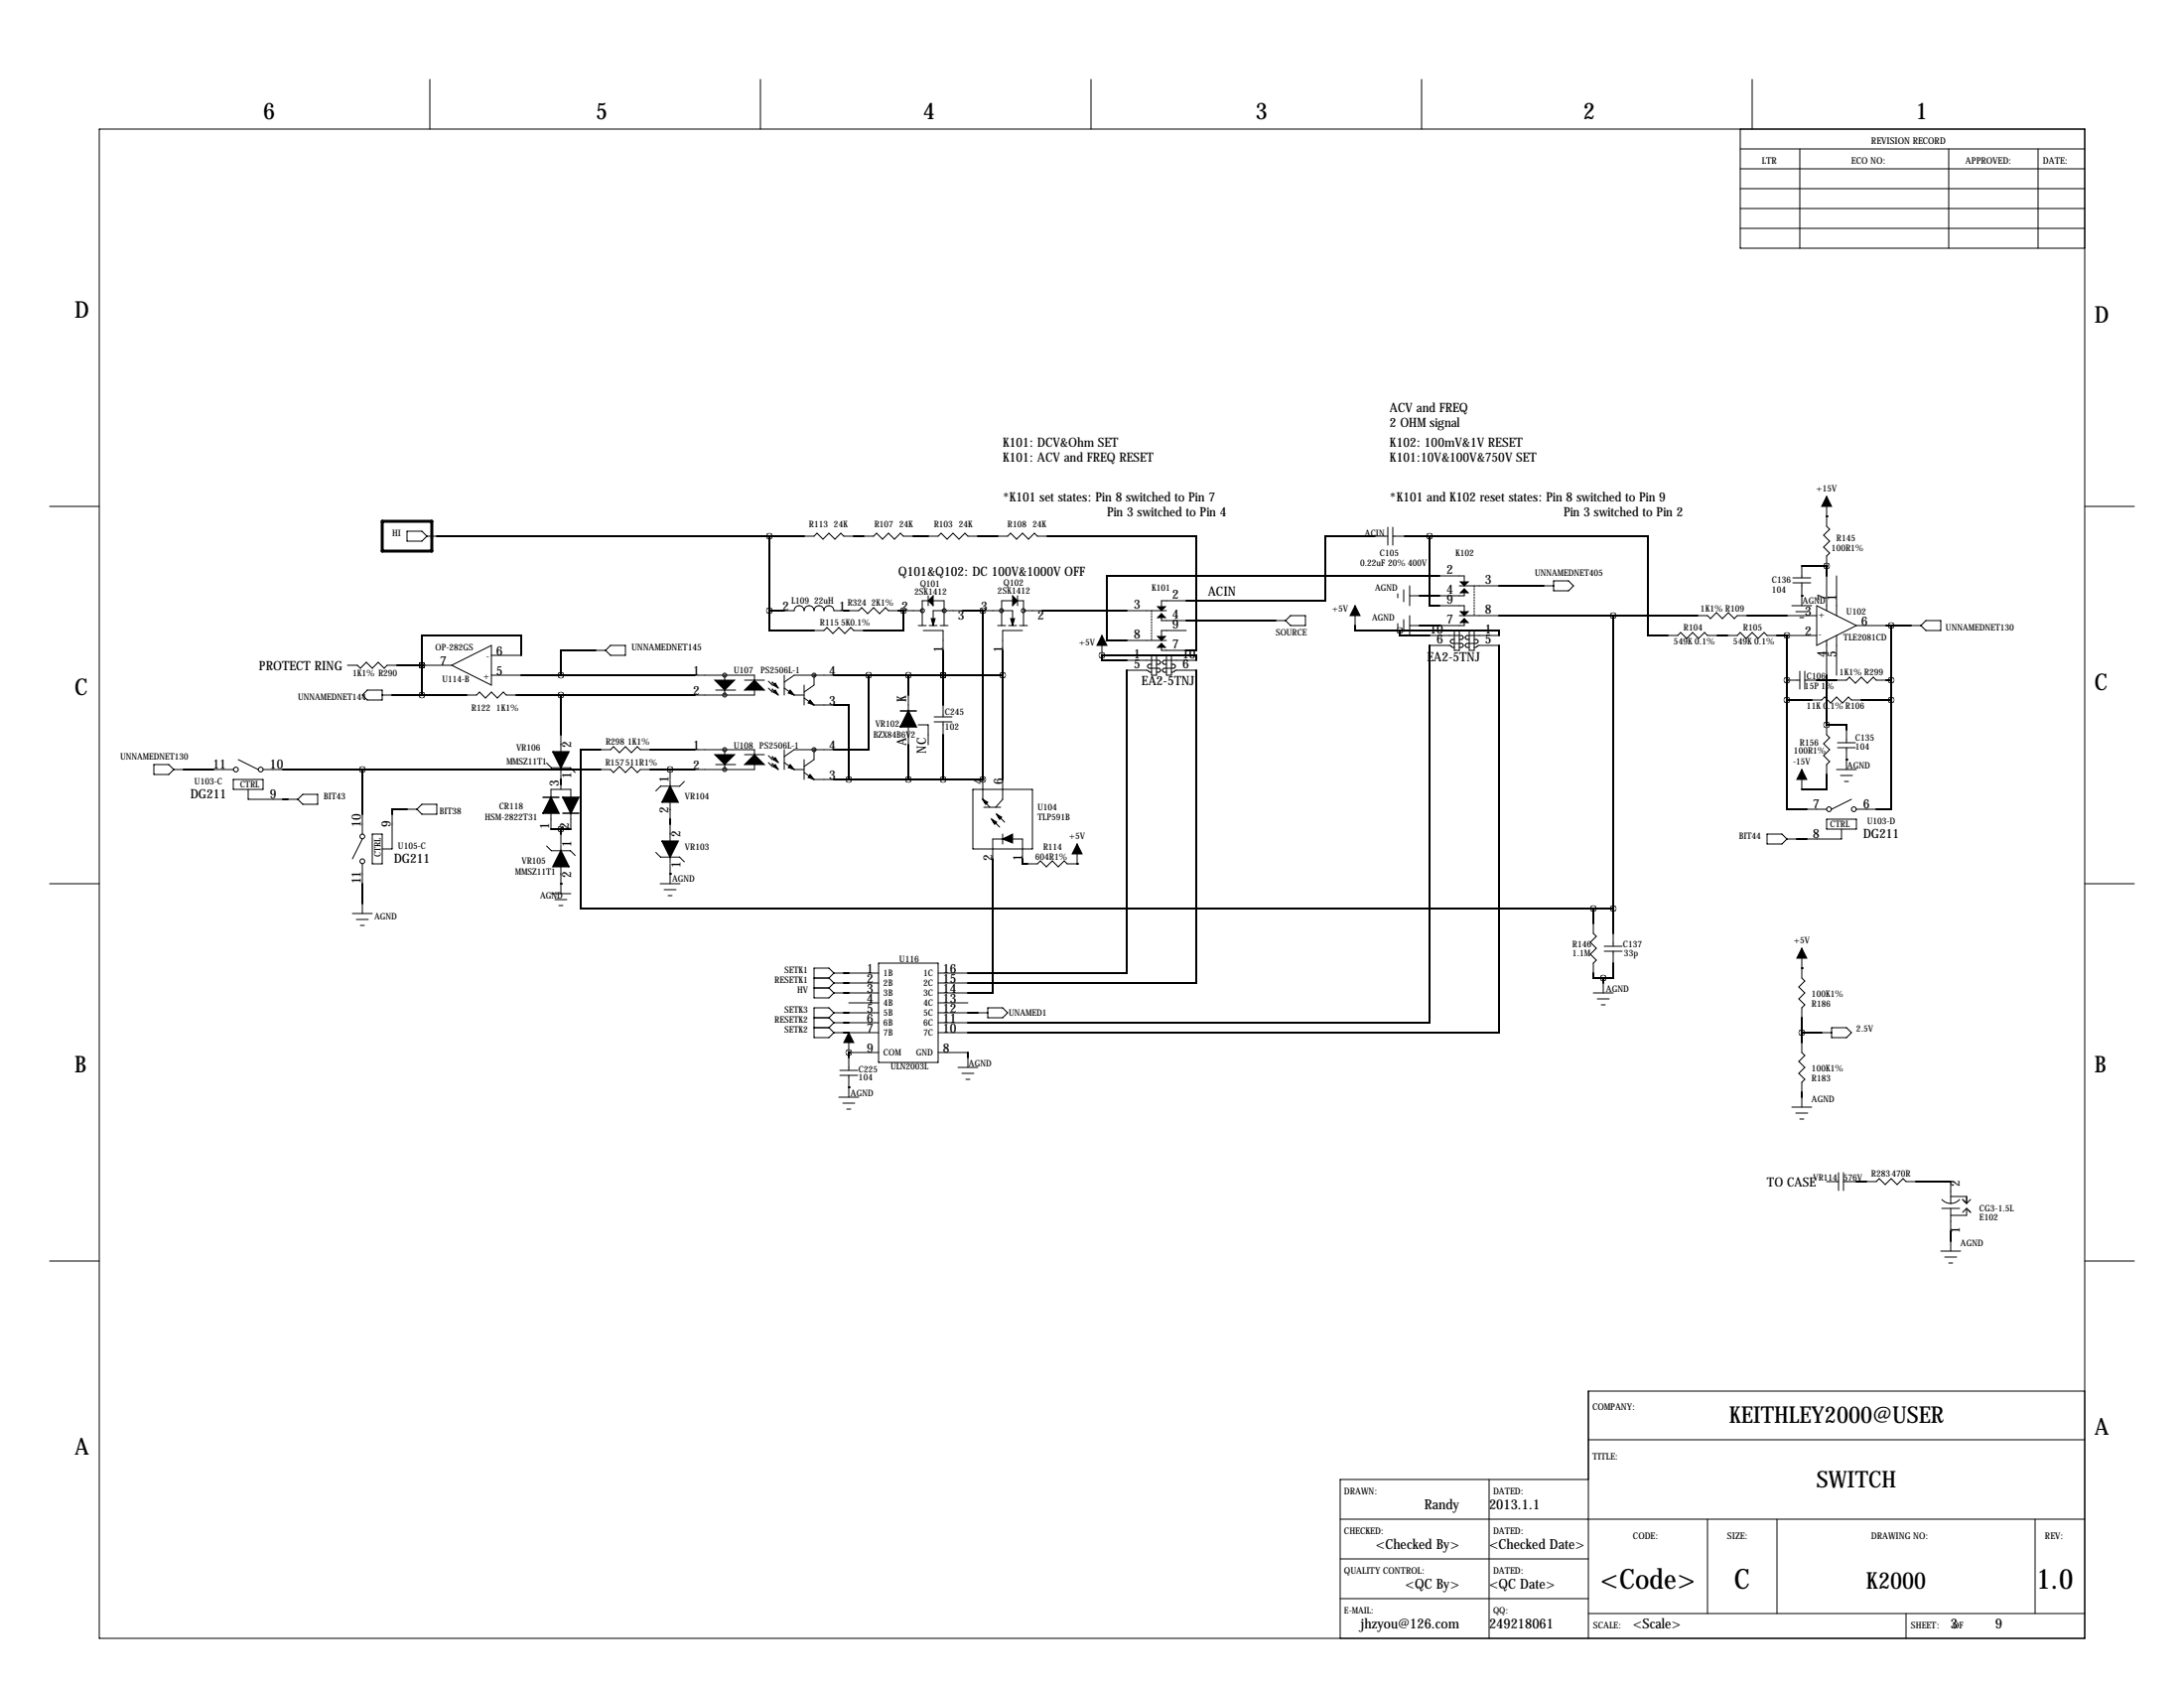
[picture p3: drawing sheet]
<svg xmlns="http://www.w3.org/2000/svg" width="559mm" height="432mm" viewBox="0 0 559 432" stroke-linecap="round" stroke-linejoin="round" font-family="sans-serif">
<g fill="none" stroke="#000" stroke-width=".25">
<path d="M25.4 33h508v386.1h-508zM110 20.3v12.7M194.6 20.3v12.7M279.1 20.3v12.7M363.7 20.3v12.7M445.3 38.1h88.1M445.3 33v30.5h88.1M448.3 20.3v12.7M460.5 38.1v25.4M498.6 38.1v25.4M521.5 38.1v25.4M445.3 48.3h88.1"/>
<path d="M445.3 43.2h88.1M445.3 53.3h88.1M445.3 58.4h88.1M12.7 129.5h12.7M104.1 135.9h3.8l1.3 1.3-1.3 1.2h-3.8zM109.2 137.2h2.6M205.7 137.2h2.6l.7-.8 1.6 1.5 1.5-1.5 1.5 1.5 1.5-1.5 .8 .8h2.5M221 137.2h2.5l.8-.8 1.5 1.5 1.5-1.5 1.6 1.5 1.5-1.5 .7 .8h2.6M237.5 137.2h2.5l.8-.8 1.5 1.5 1.5-1.5 1.6 1.5 1.5-1.5 .7 .8h2.6M255.3 137.2h2.5l.8-.8 1.5 1.5 1.5-1.5 1.5 1.5 1.6-1.5 .7 .8h2.6M351.8 137.2h3.3M355.1 134.9v4.5"/>
<path d="M356.4 137.2h3M356.4 134.9v4.5M467.4 127v7.6l.7 .8-1.5 1.5 1.5 1.5-1.5 1.6 1.5 1.5-.7 .7v2.6M533.4 129.5h12.7M200.7 156.2h2.5a1.27 1.27 0 0 1 1.3-1.3 1.27 1.27 0 0 1 1.2 1.3 1.27 1.27 0 0 1 1.3-1.3 1.27 1.27 0 0 1 1.3 1.3 1.27 1.27 0 0 1 1.3-1.3 1.27 1.27 0 0 1 1.2 1.3 1.27 1.27 0 0 1 1.3-1.3 1.27 1.27 0 0 1 1.3 1.3h2.5M217.2 156.2h2.5l.8-.8 1.5 1.6 1.5-1.6 1.5 1.6 1.6-1.6 .7 .8h2.6M231.1 156.2h4.9M237.5 152.4v2.5M237.5 153.7h-1.5v6.3M238.8 153.7h2.8v6.3M246.4 156.2h-7.6v2.6M251.5 156.2h7.6v2.6"/>
<path d="M259.1 153.7h-2.8v6.3M260.3 153.7h1.6v6.3M260.3 152.4v2.5M261.9 156.2h4.8M288.3 156.2h10.1M297.2 158v.8h6.3M303.5 153.7h-6.3v1.5M326.4 158.8h2.5M328.9 158.8l1.3-1.3h3.8v2.5h-3.8zM346.7 154.9v5.1M357.6 151.9v1M357.6 159.5v1"/>
<path d="M359.2 150.9v3M359.2 158.5v3M360.7 152.4h2.5M360.7 149.9v5M360.7 157.5v5.1M368.3 147.3h6.3v1.5M368.3 154.9h6.3v1.6M373.4 157.5h10.1M373.4 149.9h10.1M374.6 159.3v.7h-6.3M374.6 151.6v.8h-6.3M395 149.9h2.5"/>
<path d="M397.5 148.6h3.8l1.3 1.3-1.3 1.2h-3.8zM434.3 157.5h2.6l.7 .7 1.6-1.5 1.5 1.5 1.5-1.5 1.5 1.5 .8-.7h2.5M457.2 157.5h7.6M458.5 154.9h5M458.7 149.1h4.6M458.7 147.8h4.6M459.5 156.5h3M460.5 158h1M461 144.8v3M461 149.1v5.8M464.8 154.9l10.2 5.1-10.2 5.1zM467.4 147.3v8.9"/>
<path d="M469.9 147.3v10.2M88.9 170.2h2.5l.8 .7 1.5-1.5 1.5 1.5 1.6-1.5 1.5 1.5 .8-.7h2.5M92.7 177.8l1.3-1.3h3.8v2.6h-3.8zM97.8 177.8h2.5M107.9 170.2h7.7M115.6 170.2l10.1-5.1v10.2zM119.4 177.8h2.5l.8-.8 1.5 1.6 1.5-1.6 1.6 1.6 1.5-1.6 .7 .8h2.6M125.7 172.7h7.6M125.7 167.6h7.6M152.4 166.4h2.5M156.2 165.1h3.8v2.5h-3.8l-1.3-1.2zM177.8 172.7h15.2v1.3"/>
<path d="M183.1 176.5h5.1M185.4 172.7v1.3M185.4 176.5v1.3M190.5 174h5.1M193 176.5v1.3h-15.2M196.6 176l1 1v-.7l1 1M196.6 174.2l1 1.1v-.8l1 1M200.7 176l2.5 1.8h2.5M200.7 172.7v5.1M205.7 178.6l2.6 1.7M205.7 175.3v5M208.3 161.3h2.5l.8-.8 1.5 1.6 1.5-1.6 1.6 1.6 1.5-1.6 .7 .8h2.6"/>
<path d="M208.3 172.7v2.6l-2.6 1.7M213.4 172.7h-10.2l-2.5 1.8M232.4 177.8v4.1M234.9 160h2.1M236.2 161.3h5.1v5.1M237.7 160h2.1M240.5 160h2.1M255.3 160h2M258.1 160h2M260.9 160h2M261.6 161.3h-5.1v5.1M281.9 162.6v5"/>
<path d="M288.3 168.9h8.1a.51 .51 0 0 1 .5 .5 .51 .51 0 0 1-.5 .5h-.5M288.3 171.4l5.1 .1 .8 .4 .4 .1M288.3 163.8h10.1M294.6 169.9h-.5a.51 .51 0 0 0-.5 .5 .51 .51 0 0 0 .5 .5h2.3a.51 .51 0 0 1 .5 .5 .51 .51 0 0 1-.5 .6h-.5M294.6 167.6h1.3v5.1h-1.3zM297.2 165.6v.8h6.3M298.4 167.6h1.3v5.1h-1.3zM299.7 169.9h.5a.51 .51 0 0 1 .5 .5 .51 .51 0 0 1-.5 .5h-2.3a.51 .51 0 0 0-.5 .5 .51 .51 0 0 0 .5 .6h.5M303.5 161.3h-6.3v1.5M306.1 171.4l-5.1 .1-.8 .4-.5 .1M306.1 168.9h-8.2a.51 .51 0 0 0-.5 .5 .51 .51 0 0 0 .5 .5h.5M360.7 160h2.5"/>
<path d="M365.8 165.1h5l.8 .5h.5M365.8 162.6h8.1a.51 .51 0 0 1 .5 .5 .51 .51 0 0 1-.5 .5h-.5M372.1 163.6h-.5a.51 .51 0 0 0-.5 .5 .51 .51 0 0 0 .5 .5h2.3a.51 .51 0 0 1 .5 .5 .51 .51 0 0 1-.5 .5h-.5M372.1 161.3h1.3v5.1h-1.3zM375.9 161.3h1.3v5.1h-1.3zM377.2 163.6h.5a.51 .51 0 0 1 .5 .5 .51 .51 0 0 1-.5 .5h-2.3a.51 .51 0 0 0-.5 .5 .51 .51 0 0 0 .5 .5h.5M383.5 162.6h-8.1a.51 .51 0 0 0-.5 .5 .51 .51 0 0 0 .5 .5h.5M383.5 165.1h-5l-.9 .5h-.4M426.7 162.6h2.6l.7-.8 1.5 1.5 1.6-1.5 1.5 1.5 1.5-1.5 .8 .8h2.5M442 162.6h2.5l.8-.8 1.5 1.5 1.5-1.5 1.5 1.5 1.6-1.5 .7 .8h2.6M457.2 174h3.3M457.2 162.6h7.6"/>
<path d="M460.5 171.7v4.6M461.8 174h3M461.8 171.7v4.6M463.5 179.1h2.6l.8-.8 1.5 1.5 1.5-1.5 1.5 1.5 1.5-1.5 .8 .8h2.5M467.4 163.8v8.9M469.9 174h2.5l.8-.8 1.5 1.6 1.5-1.6 1.6 1.6 1.5-1.6 .8 .8h2.5M469.9 162.6v10.1M475 160h7.6M488.9 160h2.6M491.5 160l1.3-1.2h3.8v2.5h-3.8zM39.4 195.6h3.8l1.2 1.2-1.2 1.3h-3.8zM44.4 196.8h2.6"/>
<path d="M54.6 196.8h5.1M59.7 199.4h7.6v2.5h-7.6zM61 194.3l5 2.5M67.3 196.8h5.1M139.9 195.2l1.2 1.2h4.8l1.3 1.2M143.5 188v4.3M143.5 196.4v1.5M143.5 198.1v3.8M153.7 196.8h2.5l.8 .8 1.5-1.5 1.5 1.5 1.5-1.5 1.6 1.5 .7-.8h2.6M153.7 191.8h2.5l.8-.8 1.5 1.5 1.5-1.5 1.5 1.5 1.6-1.5 .7 .8h2.6M171.4 196.8v2.6M171.4 199.6v1.5"/>
<path d="M175.1 199.9l-1.2 1.2h-4.9l-1.2 1.2M177.8 191.8h15.2v1.2M183.1 195.6h5.1M185.4 191.8v1.2M185.4 195.6v1.2M190.5 193h5.1M193 195.6v1.2h-15.2M196.6 193.3l1 1v-.8l1 1.1M196.6 195.1l1 1v-.8l1 1M200.7 195.1l2.5 1.7h2.5M200.7 191.8v5M205.7 194.3v5.1"/>
<path d="M205.7 197.6l2.6 1.8M208 180.3h5.4M208 199.4h5.4M208.3 191.8v2.5l-2.6 1.8M213.4 191.8h-10.2l-2.5 1.7M232.4 185.9v4.6M234.9 185.4h2.6v5.1M239 184.7h4.6M239 183.4h4.6M241.3 180.3v3.1M241.3 184.7v3.3M251.5 199.4v5.1l1.7 2"/>
<path d="M256.5 199.4v5.1l-1.7 2M461 196.8v5.1M467.4 185.4v2.6l.7 .7-1.5 1.5 1.5 1.6-1.5 1.5 1.5 1.5-.7 .8v2.5M469.9 196.8h5.1M470.2 190h4.5M470.2 191.3h4.5M470.9 198.4h3.1M471.9 199.9h1M472.4 186.7v3.3M472.4 191.3v5.5M63.5 201.9v2.6h8.9M73.7 204.5h2.5"/>
<path d="M76.2 204.5l1.3-1.3h3.8v2.5h-3.8zM92.7 214.6l-2.5 5.1M92.7 208.3v5.1M95.2 213.4h2.6v7.6h-2.6zM100.3 208.3v8.9h-2.5M104.1 207h2.6M106.7 207l1.2-1.3h3.9v2.6h-3.9zM139.9 216.4l1.2 1.2h4.8l1.3 1.2M141 204v-2.1h5v2.1M141 208v4.1M143.5 213.4v2.5M143.5 216.1v1.5"/>
<path d="M146 208v4.1M167.8 218l1.2 1.3h4.9l1.2 1.2M171.4 205.2v4.3M171.4 210.8v4.4M171.4 219.3v1.5M248.9 201.9h15.3v15.3h-15.3zM251.7 206.5h4.3M254.5 210.3l1.3 1.3M255.8 209l1.2 1.3M256.5 214.6h-2.5v5.1M256.5 213.4v2.5M259.1 214.6h2.5v5.1"/>
<path d="M275.6 215.9v5.1h-2.6l-.7-.8-1.5 1.5-1.6-1.5-1.5 1.5-1.5-1.5-.8 .8h-2.5M452.1 213.4h3.8l1.3 1.2-1.3 1.3h-3.8zM457.2 214.6h2.5M462.3 207h5.1M467.4 209.5h7.6v2.6h-7.6zM471.2 212.1v2.5h-8.9M473.7 204.5l-5.1 2.5M475 207h5.1M12.7 226.1h12.7M90.2 233.7h5M91.2 235.2h3M92.2 236.7h1"/>
<path d="M92.7 221v5.1M92.7 231.1v2.6M141 228.6h5M142 230.1h3M143 231.6h1M143.5 221.7v6.9M168.9 226.1h5.1M169.9 227.6h3.1M170.9 229.1h1.1M171.4 221v5.1M407.7 236.2v2.6l.7 .7-1.5 1.5 1.5 1.6-1.5 1.5 1.5 1.5-.7 .8v2.5M412.7 238.8v3.3"/>
<path d="M533.4 226.1h12.7M208.3 250.2h3.8M208.3 252.7h3.8M212.1 250.2l1.3 1.3M212.1 252.7l1.3 1.3M213.4 248.9h2.5M213.4 251.5h2.5M213.4 254h2.5M213.4 259.1h2.5M213.4 248.9l-1.3-1.3h-3.8v7.7h3.8l1.3-1.3M213.4 259.1l-1.3-1.3h-3.8v7.6h3.8l1.3-1.2M213.4 248.9l-1.3 1.3"/>
<path d="M213.4 251.5l-1.3 1.2M213.4 259.1l-1.3 1.2M217.2 248.9h7.6M217.2 251.5h7.6M217.2 254h7.6M217.2 256.5h7.6M217.2 259.1h7.6M224.8 246.4h15.2v25.4h-15.2zM240 248.9h7.6M240 251.5h7.6M240 254h7.6M240 256.5h7.6"/>
<path d="M240 259.1h7.6M250.2 259.1h2.5M252.7 257.8h3.8l1.3 1.3-1.3 1.2h-3.8zM407.7 254h5M408.7 255.5h3M409.7 257h1M410.2 251.5v2.5M410.5 242.1h4.5M410.5 243.3h4.5M412.7 243.3v3.1M461 242.6v7.6l.8 .8-1.6 1.5 1.6 1.5-1.6 1.5 1.6 1.5-.8 .8v2.5M208.3 262.9h3.8"/>
<path d="M208.3 260.3h3.8M212.1 260.3l1.3 1.3M212.1 262.9l1.3 1.3M213.4 261.6h2.5M213.4 264.2h2.5M213.4 261.6l-1.3 1.3M214.9 273.8h4.6M214.9 275.1h4.6M217.2 270.5v3.3M217.2 275.1v5.6M217.2 261.6h7.6M224.8 264.2h-7.6v5h7.6"/>
<path d="M240 261.6h7.6M240 264.2h7.6M240 269.2h7.6M245.1 273h5.1M246.1 274.6h3.1M247.1 276.1h1.1M247.6 270.5v2.5M461 266.7v2.5l.8 .8-1.6 1.5 1.6 1.5-1.6 1.6 1.6 1.5-.8 .8v2.5M466.1 264.2h2.5M468.6 262.9h3.8l1.3 1.3-1.3 1.2h-3.8zM214.6 280.7h5.1M215.6 282.2h3.1"/>
<path d="M216.7 283.7h1M458.5 283.2h5M459.5 284.7h3M460.5 286.3h1M461 280.7v2.5M470.4 300v4.5M471.7 300v4.5M467.4 302.3h3M471.7 302.3h3.3M477.5 302.3h2.6l.7-.8 1.5 1.5 1.6-1.5 1.5 1.5 1.5-1.5 .8 .8h2.5M496.8 309.1h4.6M496.8 306.8l.8 .7 1.5 .3"/>
<path d="M499.1 302.3v5.5M499.1 309.1v5.9M499.1 317.5v2.5M499.1 306.1h4.1v1.7M501.4 306.8l-1.3 .9-1 .1M502.2 306.8l1 1M503.2 309.1l1 1M503.2 309.1v1.8h-4.1M503.2 309.1l-1 1M504.2 306.8l-1 1M12.7 322.6h12.7M496.6 320h5"/>
<path d="M497.6 321.6h3M498.6 323.1h1M533.4 322.6h12.7M533.4 355.9h-127v63.2M381 378.5v40.6M406.4 368.3h127M406.4 378.5h-63.5v40.6M342.9 388.6h190.5M342.9 398.8h63.5M436.9 388.6v24.1M454.7 388.6v24.1M520.7 388.6v24.1"/>
<path d="M342.9 408.9h63.5M406.4 412.7h127M487.7 412.7v6.4"/>
<circle cx="236" cy="156.2" r=".51"/>
<circle cx="241.6" cy="156.2" r=".51"/>
<circle cx="256.2" cy="156.2" r=".51"/>
<circle cx="261.8" cy="156.2" r=".51"/>
<circle cx="185.4" cy="172.7" r=".51"/>
<circle cx="185.4" cy="177.8" r=".51"/>
<circle cx="208.3" cy="172.7" r=".51"/>
<circle cx="60.4" cy="196.8" r=".61"/>
<circle cx="66.7" cy="196.8" r=".61"/>
<circle cx="185.4" cy="191.8" r=".51"/>
<circle cx="185.4" cy="196.8" r=".51"/>
<circle cx="208.3" cy="191.8" r=".51"/>
<circle cx="92.7" cy="214" r=".61"/>
<circle cx="468" cy="207" r=".61"/>
<circle cx="474.3" cy="207" r=".61"/>
<circle cx="92.7" cy="220.3" r=".61"/>
</g>
<path d="M97.8 133.3h12.7v7.7h-12.7z" fill="none" stroke="#000" stroke-width=".76"/>
<g fill="#000" stroke="#000" stroke-width=".25">
<path d="M467.4 127l1.2 2.5h-2.5zM238.8 152.4v2.5l-1.3-1.2zM259.1 152.4l1.2 1.3-1.2 1.2zM297.2 157l1 1h-2zM296.2 155.2h2l-1 1zM346.7 154.9l1.3 2.6h-2.6zM373.6 151.6l1-1 1.1 1zM373.6 148.8h2.1l-1.1 1.1zM373.6 156.5h2.1l-1.1 1zM373.6 159.3l1-1.1 1.1 1.1zM182.9 174h5.1l-2.6 2.5zM193 174l2.6 2.5h-5.1z"/>
<path d="M197.9 177l.5-.5 .7 1.3zM198.4 174.8l.7 1.2-1.2-.7zM202.2 176.5l1 1.3-1.5-.5zM238.3 158.2h1l-.5 1.8zM258.6 158.2h1l-.5 1.8zM281.9 162.6l1.3 2.5h-2.5zM296.2 162.8h2l-1 1zM297.2 164.6l1 1h-2zM182.9 193h5.1l-2.6 2.6zM190.5 195.6l2.5-2.6 2.6 2.6zM197.9 196.1l.5-.5 .7 1.2zM197.9 194.3l.5-.5 .7 1.3z"/>
<path d="M202.2 195.6l1 1.2-1.5-.5zM207.3 179.1l1 1.2-1.5-.5zM207.3 198.1l1 1.3-1.5-.5zM461 196.8l1.3 2.6h-2.6zM251.5 204.5l.7 1.2-.7-1.2 1.2 .7-.5 .5zM253.7 209.5l.8 1.3-.8-1.3 1.3 .8-.5 .5zM255 208.3l.8 1.2-.8-1.2 1.3 .7-.5 .5zM256.5 214.6l2.6-1.2v2.2l-2.6-1 .8-.2zM275.6 215.9l1.3 2.5h-2.6zM461 242.6l1.3 2.5h-2.6zM217.2 264.2l1.2 2.5h-2.5z"/>
</g>
<path d="M141.5 192.3h4l-2 4.1zM232.4 181.9l2 4h-4zM141 204l2 4h-4.1zM144 204h4.1l-2.1 4zM169.4 215.2h4.1l-2.1 4.1zM171.4 201.1l2.1 4.1h-4.1zM143.5 217.6l2 4.1h-4z" fill="#000" stroke="#000" stroke-width=".38"/>
<path d="M230.4 181.9h4M138.9 204h4.1M144 208h4.1" fill="none" stroke="#000" stroke-width=".38"/>
<path d="M294.6 156.2v7.6M377.2 149.9v7.6" fill="none" stroke="#000" stroke-width=".25" stroke-dasharray=".4 .4"/>
<g fill="none" stroke="#000" stroke-width=".51">
<path d="M111.8 137.2h93.9M196.8 137.2v19M218.4 137.2h2.6M233.7 137.2h3.8M250.2 137.2h5.1M268 137.2h38.1v29.2h-2.6M351.8 137.2h-12.7v16.5h-35.6M359.4 137.2h6.4M365.8 137.2h55.8v25.4h5.1M365.8 137.2v17.7h2.5M467.4 132.1h.1M196.8 156.2v5.1h11.5"/>
<path d="M196.8 156.2h3.9M215.9 156.2h1.3M229.9 156.2h1.2M231.1 156.2h.1M231.1 156.2v5.1h-10.1M246.4 156.2h5.1M251.5 156.2h.1M251.5 156.2v43.2M266.7 156.2h21.6M303.5 158.8h22.9M363.2 152.4h5.1M368.3 147.3h-85.1v16.5h5.1"/>
<path d="M383.5 157.5h50.8M383.5 149.9h11.5M412.7 157.5v81.3M447 157.5h10.2M461 152.4h.1M461 144.8h6.4M467.4 144.8h.1M467.4 144.8v2.5M100.3 177.8h19.1M101.6 170.2h6.3M107.9 170.2h.1M107.9 170.2v7.6"/>
<path d="M132.1 177.8h45.7M133.3 167.6v-5h-25.4v7.6M133.3 172.7h44.5M143.5 177.8v10.2M152.4 166.4h-8.9v6.3M213.4 172.7h43.1M222.2 172.7v19.1h-8.8M232.4 172.7v5.1M241.3 172.7h.1M241.3 166.4v13.9M256.5 166.4v33M281.9 167.6v1.3h6.4"/>
<path d="M281.9 167.6h24.2v1.3M281.9 167.6h.1M288.3 171.4v77.5h-40.7M306.1 171.4v80.1h-58.5M346.7 160v1.3h11.4M358.1 161.3h25.4v1.3M358.1 161.3v1.3h7.7M363.2 160h5.1M365.8 165.1v96.5h-118.2M383.5 165.1v99.1h-135.9M439.4 162.6h2.6M454.7 162.6h2.5"/>
<path d="M457.2 174h.1M457.2 162.6h.1M457.2 179.1v27.9h5.1M457.2 179.1h6.3M457.2 162.6v16.5M464.8 174h5.1M467.4 172.7v12.7M476.2 179.1h7.7M482.6 160h6.3M482.6 174h1.3M483.9 179.1v27.9h-3.8M483.9 160v19.1"/>
<path d="M47 196.8h7.6M72.4 196.8h81.3M92.7 196.8v11.5M143.5 199.4v1.3M153.7 191.8h-5.1v40.6h259.1M166.4 196.8h11.4M166.4 191.8h11.4M171.4 196.8h.1M213.4 180.3h3.8v19.1M213.4 199.4h38.1M232.4 190.5v8.9M241.3 188v11.4"/>
<path d="M251.5 199.4h.1M467.4 198.1v3.8h-6.4M467.4 185.4h5v1.3M467.4 185.4h.1M472.4 194.3h.1M72.4 204.5h1.3M104.1 207h-3.8v1.3M141 212.1h5M143.5 212.1v1.3M171.4 209.5v1.3M254 219.7v34.3h-6.4M261.6 219.7v1.3h1.3"/>
<path d="M459.7 214.6h2.6M92.7 226.1v5M143.5 226.1h.1M171.4 223.5h.1M275.6 221h.1M407.7 232.4v3.8M407.7 232.4h5M215.9 259.1h1.3M215.9 251.5h1.3M215.9 248.9h1.3M215.9 254h1.3M247.6 259.1h2.6"/>
<path d="M407.7 248.9v1.3h2.5M410.2 250.2v1.3M412.7 246.4v3.8h-2.5M461 247.6h.1M215.9 264.2h1.3M215.9 261.6h1.3M217.2 278.1h.1M217.2 269.2h.1M217.2 269.2v1.3M247.6 269.2v1.3M461 260.3v6.4M461 279.4v1.3"/>
<path d="M461 264.2h5.1M475 302.3h2.5M490.2 302.3h8.9M499.1 315v2.5"/>
</g>
<path d="M410.2 250.2a.05 .05 0 0 0 .1 0 .05 .05 0 0 0-.1 0zM467.3 144.8a.05 .05 0 0 0 .1 0 .05 .05 0 0 0-.1 0zM457.1 162.6a.1 .1 0 0 0 .2 0 .1 .1 0 0 0-.2 0zM483.8 160a.05 .05 0 0 0 .1 0 .05 .05 0 0 0-.1 0zM467.3 185.4a.05 .05 0 0 0 .1 0 .05 .05 0 0 0-.1 0zM457.1 174a.1 .1 0 0 0 .2 0 .1 .1 0 0 0-.2 0zM483.8 174a.05 .05 0 0 0 .1 0 .05 .05 0 0 0-.1 0zM231.1 156.2a.06 .06 0 0 0 .1 0 .06 .06 0 0 0-.1 0zM241.2 172.7a.1 .1 0 0 0 .2 0 .1 .1 0 0 0-.2 0zM232.4 199.4a.06 .06 0 0 0 .1 0 .06 .06 0 0 0-.1 0zM241.2 199.4a.1 .1 0 0 0 .2 0 .1 .1 0 0 0-.2 0zM241.2 172.7a.1 .1 0 0 0 .2 0 .1 .1 0 0 0-.2 0zM251.4 156.2a.05 .05 0 0 0 .1 0 .05 .05 0 0 0-.1 0zM232.4 172.7a.05 .05 0 0 0 .1 0 .05 .05 0 0 0-.1 0zM217.1 269.2a.05 .05 0 0 0 .1 0 .05 .05 0 0 0-.1 0zM461 264.2a.05 .05 0 0 0 .1 0 .05 .05 0 0 0-.1 0zM457.1 179.1a.1 .1 0 0 0 .2 0 .1 .1 0 0 0-.2 0zM281.9 167.6a.05 .05 0 0 0 .1 0 .05 .05 0 0 0-.1 0zM358.1 161.3a.05 .05 0 0 0 .1 0 .05 .05 0 0 0-.1 0zM256.5 172.7a.06 .06 0 0 0 .1 0 .06 .06 0 0 0-.1 0zM251.4 199.4a.06 .06 0 0 0 .1 0 .06 .06 0 0 0-.1 0zM217.1 199.4a.05 .05 0 0 0 .1 0 .05 .05 0 0 0-.1 0zM412.7 232.4a.06 .06 0 0 0 .1 0 .06 .06 0 0 0-.1 0zM407.6 232.4a.05 .05 0 0 0 .1 0 .05 .05 0 0 0-.1 0zM365.7 137.2a.05 .05 0 0 0 .1 0 .05 .05 0 0 0-.1 0zM196.8 137.2a.05 .05 0 0 0 .1 0 .05 .05 0 0 0-.1 0zM196.8 156.2a.05 .05 0 0 0 .1 0 .05 .05 0 0 0-.1 0zM143.5 212.1a.06 .06 0 0 0 .1 0 .06 .06 0 0 0-.1 0zM222.2 172.7a.05 .05 0 0 0 .1 0 .05 .05 0 0 0-.1 0zM412.7 157.5a.06 .06 0 0 0 .1 0 .06 .06 0 0 0-.1 0zM171.4 196.8a.06 .06 0 0 0 .1 0 .06 .06 0 0 0-.1 0zM143.5 177.8a.05 .05 0 0 0 .1 0 .05 .05 0 0 0-.1 0zM483.8 179.1a.05 .05 0 0 0 .1 0 .05 .05 0 0 0-.1 0zM107.9 170.2a.05 .05 0 0 0 .1 0 .05 .05 0 0 0-.1 0zM107.9 170.2a.05 .05 0 0 0 .1 0 .05 .05 0 0 0-.1 0zM107.9 177.8a.05 .05 0 0 0 .1 0 .05 .05 0 0 0-.1 0zM92.7 196.8a.06 .06 0 0 0 .1 0 .06 .06 0 0 0-.1 0zM143.5 172.7a.05 .05 0 0 0 .1 0 .05 .05 0 0 0-.1 0z" fill="#000" stroke="#000" stroke-width="1.5"/>
<g font-size="7.1">
<text x="409.4" y="406.4">&lt;Code&gt;</text>
<text x="443.7" y="406.4">C</text>
<text x="521.1" y="406.4">1.0</text>
</g>
<g font-size="5.9">
<text x="67.3" y="30.5">6</text>
<text x="152.4" y="30.5">5</text>
<text x="236.2" y="30.5">4</text>
<text x="321.3" y="30.5">3</text>
<text x="405.1" y="30.5">2</text>
<text x="490.2" y="30.5">1</text>
<text x="19" y="81.3">D</text>
<text x="535.9" y="82.6">D</text>
<text x="19" y="177.8">C</text>
<text x="535.9" y="176.5">C</text>
<text x="19" y="274.3">B</text>
<text x="535.9" y="274.3">B</text>
<text x="442.4" y="364">KEITHLEY2000@USER</text>
<text x="535.9" y="367">A</text>
<text x="19" y="372.1">A</text>
<text x="464.8" y="380.5">SWITCH</text>
<text x="477.5" y="406.4">K2000</text>
</g>
<g font-size="3.6">
<text x="364.4" y="386.1">Randy</text>
<text x="381" y="386.1">2013.1.1</text>
<text x="352" y="396.2">&lt;Checked By&gt;</text>
<text x="381" y="396.2">&lt;Checked Date&gt;</text>
<text x="359.5" y="406.4">&lt;QC By&gt;</text>
<text x="381" y="406.4">&lt;QC Date&gt;</text>
<text x="348.1" y="416.5">jhzyou@126.com</text>
<text x="381" y="416.5">249218061</text>
<text x="417.8" y="416.5">&lt;Scale&gt;</text>
<text x="499.1" y="416.5">3</text>
<text x="510.5" y="416.5">9</text>
</g>
<g font-size="3.3">
<text x="355.6" y="105.4">ACV and FREQ</text>
<text x="355.6" y="109.2">2 OHM signal</text>
<text x="256.5" y="114.3">K101: DCV&amp;Ohm SET</text>
<text x="256.5" y="118.1">K101: ACV and FREQ RESET</text>
<text x="355.6" y="114.3">K102: 100mV&amp;1V RESET</text>
<text x="355.6" y="118.1">K101:10V&amp;100V&amp;750V SET</text>
<text x="256.5" y="128.3">*K101 set states: Pin 8 switched to Pin 7</text>
<text x="355.6" y="128.3">*K101 and K102 reset states: Pin 8 switched to Pin 9</text>
<text x="283.2" y="132.1">Pin 3 switched to Pin 4</text>
<text x="400" y="132.1">Pin 3 switched to Pin 2</text>
<text x="229.9" y="147.3">Q101&amp;Q102: DC 100V&amp;1000V OFF</text>
<text x="370.2" y="146.8">2</text>
<text x="380" y="149.4">3</text>
<text x="290.1" y="155.7">3</text>
<text x="300" y="153.2">2</text>
<text x="309.1" y="152.4">ACIN</text>
<text x="370.2" y="151.9">4</text>
<text x="370.2" y="154.4">9</text>
<text x="467.4" y="153.7" transform="rotate(-90 467.4 153.7)">7</text>
<text x="469.9" y="153.7" transform="rotate(-90 469.9 153.7)">1</text>
<text x="200.2" y="156.2">2</text>
<text x="214.6" y="156.2">1</text>
<text x="230.7" y="156.2">2</text>
<text x="245.1" y="158.5">3</text>
<text x="251" y="156.2">3</text>
<text x="265.4" y="158.5">2</text>
<text x="300" y="158.2">4</text>
<text x="300" y="160.8">9</text>
<text x="370.2" y="159.5">7</text>
<text x="380" y="157">8</text>
<text x="461.8" y="157.5">3</text>
<text x="476.2" y="160">6</text>
<text x="127" y="167.6">6</text>
<text x="241.3" y="166.8" transform="rotate(-90 241.3 166.8)">1</text>
<text x="256.5" y="166.8" transform="rotate(-90 256.5 166.8)">1</text>
<text x="290.1" y="163.3">8</text>
<text x="300" y="165.9">7</text>
<text x="365.9" y="162.1">10</text>
<text x="367.6" y="164.6">6</text>
<text x="380" y="162.1">1</text>
<text x="380" y="164.6">5</text>
<text x="461.8" y="162.6">2</text>
<text x="66.3" y="171.5">PROTECT RING</text>
<text x="112.6" y="170.2">7</text>
<text x="127" y="172.7">5</text>
<text x="177.4" y="172.7">1</text>
<text x="212.1" y="172.7">4</text>
<text x="290.1" y="168.4">1</text>
<text x="290.1" y="170.9">5</text>
<text x="302.5" y="170.9">6</text>
<text x="302.5" y="168.4">10</text>
<text x="365.1" y="169.2">EA2-5TNJ</text>
<text x="467.4" y="168.1" transform="rotate(-90 467.4 168.1)">4</text>
<text x="469.9" y="168.1" transform="rotate(-90 469.9 168.1)">5</text>
<text x="177.4" y="177.8">2</text>
<text x="231.9" y="179.6" transform="rotate(-90 231.9 179.6)">K</text>
<text x="292.1" y="175.3">EA2-5TNJ</text>
<text x="212.1" y="180.3">3</text>
<text x="146.2" y="191.3" transform="rotate(-90 146.2 191.3)">2</text>
<text x="177.4" y="191.8">1</text>
<text x="212.1" y="191.8">4</text>
<text x="231.9" y="190.8" transform="rotate(-90 231.9 190.8)">A</text>
<text x="54.5" y="196.5">11</text>
<text x="69.1" y="196.5">10</text>
<text x="177.4" y="196.8">2</text>
<text x="237" y="192.7" transform="rotate(-90 237 192.7)">NC</text>
<text x="143" y="201.2" transform="rotate(-90 143 201.2)">3</text>
<text x="146.2" y="199.1" transform="rotate(-90 146.2 199.1)">1</text>
<text x="171.1" y="200.2" transform="rotate(-90 171.1 200.2)">1</text>
<text x="212.1" y="199.4">3</text>
<text x="251.5" y="200.7" transform="rotate(-90 251.5 200.7)">4</text>
<text x="256.5" y="200.7" transform="rotate(-90 256.5 200.7)">6</text>
<text x="48.7" y="204.2">DG211</text>
<text x="69.1" y="204.1">9</text>
<text x="171.1" y="207.9" transform="rotate(-90 171.1 207.9)">2</text>
<text x="463.9" y="206.7">7</text>
<text x="476.8" y="206.7">6</text>
<text x="92.4" y="211.6" transform="rotate(-90 92.4 211.6)">10</text>
<text x="100" y="211.6" transform="rotate(-90 100 211.6)">9</text>
<text x="140.5" y="212" transform="rotate(-90 140.5 212)">1</text>
<text x="145.5" y="212" transform="rotate(-90 145.5 212)">2</text>
<text x="174.1" y="214.1" transform="rotate(-90 174.1 214.1)">2</text>
<text x="463.9" y="214.3">8</text>
<text x="476.7" y="214.4">DG211</text>
<text x="100.8" y="220.7">DG211</text>
<text x="146.2" y="216.7" transform="rotate(-90 146.2 216.7)">1</text>
<text x="174.1" y="221.9" transform="rotate(-90 174.1 221.9)">1</text>
<text x="254" y="220.1" transform="rotate(-90 254 220.1)">2</text>
<text x="261.6" y="220.1" transform="rotate(-90 261.6 220.1)">1</text>
<text x="92.4" y="226.2" transform="rotate(-90 92.4 226.2)">11</text>
<text x="146.2" y="224.5" transform="rotate(-90 146.2 224.5)">2</text>
<text x="221.8" y="248.9">1</text>
<text x="221.8" y="251.5">2</text>
<text x="241.3" y="248.9">16</text>
<text x="241.3" y="251.5">15</text>
<text x="221.8" y="254">3</text>
<text x="221.8" y="256.5">4</text>
<text x="241.3" y="254">14</text>
<text x="241.3" y="256.5">13</text>
<text x="221.8" y="259.1">5</text>
<text x="221.8" y="261.6">6</text>
<text x="241.3" y="259.1">12</text>
<text x="241.3" y="261.6">11</text>
<text x="221.8" y="264.2">7</text>
<text x="221.8" y="269.2">9</text>
<text x="241.3" y="264.2">10</text>
<text x="241.3" y="269.2">8</text>
<text x="452.1" y="303.5">TO CASE</text>
<text x="501.4" y="303.5" transform="rotate(-90 501.4 303.5)">2</text>
<text x="501.4" y="315.4" transform="rotate(-90 501.4 315.4)">1</text>
</g>
<g font-size="2.4">
<text x="450.8" y="41.9">LTR</text>
<text x="473.7" y="41.9">ECO NO:</text>
<text x="478.8" y="36.8">REVISION RECORD</text>
<text x="502.9" y="41.9">APPROVED:</text>
<text x="522.7" y="41.9">DATE:</text>
<text x="161.5" y="166.4">UNNAMEDNET145</text>
<text x="407.4" y="360.7">COMPANY:</text>
<text x="407.4" y="373.4">TITLE:</text>
<text x="343.9" y="382.3">DRAWN:</text>
<text x="382" y="382.3">DATED:</text>
<text x="343.9" y="392.4">CHECKED:</text>
<text x="382" y="392.4">DATED:</text>
<text x="417.8" y="393.7">CODE:</text>
<text x="442" y="393.7">SIZE:</text>
<text x="478.8" y="393.7">DRAWING NO:</text>
<text x="523.2" y="393.7">REV:</text>
<text x="343.9" y="402.6">QUALITY CONTROL:</text>
<text x="382" y="402.6">DATED:</text>
<text x="407.7" y="416.6">SCALE:</text>
<text x="488.9" y="416.6">SHEET:</text>
<text x="499.7" y="416.6">OF</text>
</g>
<g font-size="2.3">
<text x="464.7" y="125.7">+15V</text>
<text x="100.4" y="137.2">HI</text>
<text x="207" y="135">R113</text>
<text x="213.4" y="135">24K</text>
<text x="223.7" y="135">R107</text>
<text x="230.1" y="135">24K</text>
<text x="239" y="135">R103</text>
<text x="245.4" y="135">24K</text>
<text x="257.8" y="135">R108</text>
<text x="264.2" y="135">24K</text>
<text x="349.2" y="137.2">ACIN</text>
<text x="353.1" y="142.2">C105</text>
<text x="372.4" y="142.2">K102</text>
<text x="468.6" y="141">100R1%</text>
<text x="469.9" y="138.4">R145</text>
<text x="256.8" y="149.9">Q102</text>
<text x="348" y="144.8">0.22uF 20% 400V</text>
<text x="392.7" y="147.3">UNNAMEDNET405</text>
<text x="453.4" y="149.1">C136</text>
<text x="202.4" y="154.5">L109</text>
<text x="208.3" y="154.5">22uH</text>
<text x="216.9" y="155">R324</text>
<text x="222.9" y="155">2K1%</text>
<text x="234" y="152.2">2SK1412</text>
<text x="235.4" y="150.2">Q101</text>
<text x="255.3" y="152">2SK1412</text>
<text x="294.6" y="151.1">K101</text>
<text x="351.8" y="151.1">AGND</text>
<text x="453.4" y="151.6">104</text>
<text x="461.3" y="154.4">AGND</text>
<text x="209.8" y="160.1">R115</text>
<text x="215.1" y="160.1">5K0.1%</text>
<text x="340.9" y="156.6">+5V</text>
<text x="351.1" y="158.8">AGND</text>
<text x="430.8" y="161.4">R104</text>
<text x="435.1" y="156.5">1K1% R109</text>
<text x="446" y="161.4">R105</text>
<text x="465.3" y="158">+</text>
<text x="472.4" y="157.2">U102</text>
<text x="497.8" y="161.3">UNNAMEDNET130</text>
<text x="111.4" y="166.5">OP-282GS</text>
<text x="276.1" y="165.1">+5V</text>
<text x="326.4" y="162.6">SOURCE</text>
<text x="428.2" y="164.9">549K 0.1%</text>
<text x="443.5" y="164.9">549K 0.1%</text>
<text x="465.3" y="163.1">-</text>
<text x="471.7" y="163.8">TLE2081CD</text>
<text x="90.2" y="173">1K1% R290</text>
<text x="123.6" y="173.8">+</text>
<text x="124.4" y="168.7">-</text>
<text x="187.7" y="172.2">U107</text>
<text x="194.6" y="172.2">PS2506L-1</text>
<text x="462.3" y="173.7">C106</text>
<text x="470.7" y="172.8">1K1% R299</text>
<text x="76.2" y="179.1">UNNAMEDNET144</text>
<text x="113.2" y="174.6">U114-B</text>
<text x="461.8" y="176.3">15P 1%</text>
<text x="120.6" y="182">R122</text>
<text x="127" y="182">1K1%</text>
<text x="241.8" y="182.9">C245</text>
<text x="462.3" y="181.4">11K 0.1% R106</text>
<text x="154.9" y="190.6">R298</text>
<text x="160.5" y="190.6">1K1%</text>
<text x="187.7" y="191.5">U108 PS2506L-1</text>
<text x="223.4" y="188.7">BZX84B6V2</text>
<text x="224" y="186">VR102</text>
<text x="241.8" y="186.7">102</text>
<text x="460.5" y="190.8">R156</text>
<text x="474.7" y="189.6">C135</text>
<text x="474.7" y="191.9">104</text>
<text x="30.7" y="194.3">UNNAMEDNET130</text>
<text x="129.5" y="195.6">MMSZ11T1</text>
<text x="132.1" y="192.1">VR106</text>
<text x="154.9" y="195.8">R157511R1%</text>
<text x="458.8" y="195.6">-15V</text>
<text x="459" y="192.8">100R1%</text>
<text x="472.7" y="196.6">AGND</text>
<text x="49.8" y="200.7">U103-C</text>
<text x="61.4" y="201.5">CTRL</text>
<text x="82.8" y="204.5">BIT43</text>
<text x="112.4" y="208.3">BIT38</text>
<text x="124.1" y="209.9">HSM-2822T31</text>
<text x="127.7" y="207">CR118</text>
<text x="175.3" y="204.5">VR104</text>
<text x="265.4" y="207.4">U104</text>
<text x="265.4" y="209.9">TLP591B</text>
<text x="273.5" y="214.6">+5V</text>
<text x="444.9" y="214.6">BIT44</text>
<text x="468.3" y="211.7">CTRL</text>
<text x="477.7" y="210.8">U103-D</text>
<text x="97.4" y="219.3" transform="rotate(-90 97.4 219.3)">CTRL</text>
<text x="101.9" y="217.2">U105-C</text>
<text x="133.5" y="221">VR105</text>
<text x="175.3" y="217.5">VR103</text>
<text x="264.9" y="220.1">604R1%</text>
<text x="266.9" y="217.5">R114</text>
<text x="131.8" y="223.9">MMSZ11T1</text>
<text x="172" y="225.6">AGND</text>
<text x="138.2" y="230">AGND</text>
<text x="95.8" y="235.3">AGND</text>
<text x="402.3" y="242.4">R146</text>
<text x="402.3" y="244.7">1.1M</text>
<text x="415.3" y="242.4">C137</text>
<text x="415.5" y="244.7">33p</text>
<text x="459" y="241.3">+5V</text>
<text x="198.2" y="251.5">RESETK1</text>
<text x="200.7" y="248.9">SETK1</text>
<text x="226.1" y="249.7">1B</text>
<text x="230.1" y="246.1">U116</text>
<text x="236.3" y="249.7">1C</text>
<text x="204" y="254">HV</text>
<text x="226.1" y="252.3">2B</text>
<text x="226.1" y="254.8">3B</text>
<text x="226.1" y="257.3">4B</text>
<text x="236.3" y="252.3">2C</text>
<text x="236.3" y="254.8">3C</text>
<text x="236.3" y="257.3">4C</text>
<text x="411" y="253.7">AGND</text>
<text x="463.5" y="257.6">R186</text>
<text x="463.5" y="255.1">100K1%</text>
<text x="198.2" y="261.6">RESETK2</text>
<text x="200.7" y="259.1">SETK3</text>
<text x="226.1" y="259.9">5B</text>
<text x="226.1" y="262.4">6B</text>
<text x="236.3" y="259.9">5C</text>
<text x="236.3" y="262.4">6C</text>
<text x="258.1" y="259.8">UNAMED1</text>
<text x="475" y="263.9">2.5V</text>
<text x="200.7" y="264.2">SETK2</text>
<text x="226.1" y="265">7B</text>
<text x="236.3" y="265">7C</text>
<text x="219.7" y="274.4">C225</text>
<text x="226.1" y="270">COM</text>
<text x="227.8" y="273.6">ULN2003L</text>
<text x="234.4" y="270">GND</text>
<text x="247.9" y="272.8">AGND</text>
<text x="463.5" y="274.2">100K1%</text>
<text x="217.7" y="280.4">AGND</text>
<text x="219.7" y="276.4">104</text>
<text x="463.5" y="276.7">R183</text>
<text x="463.5" y="281.9">AGND</text>
<text x="464" y="302">VR114</text>
<text x="471.6" y="302">576V</text>
<text x="478.8" y="301.1">R283470R</text>
<text x="506.5" y="310">CG3-1.5L</text>
<text x="506.5" y="312.3">E102</text>
<text x="501.6" y="318.8">AGND</text>
<text x="343.9" y="412.7">E-MAIL:</text>
<text x="382" y="412.7">QQ:</text>
</g>
</svg>
